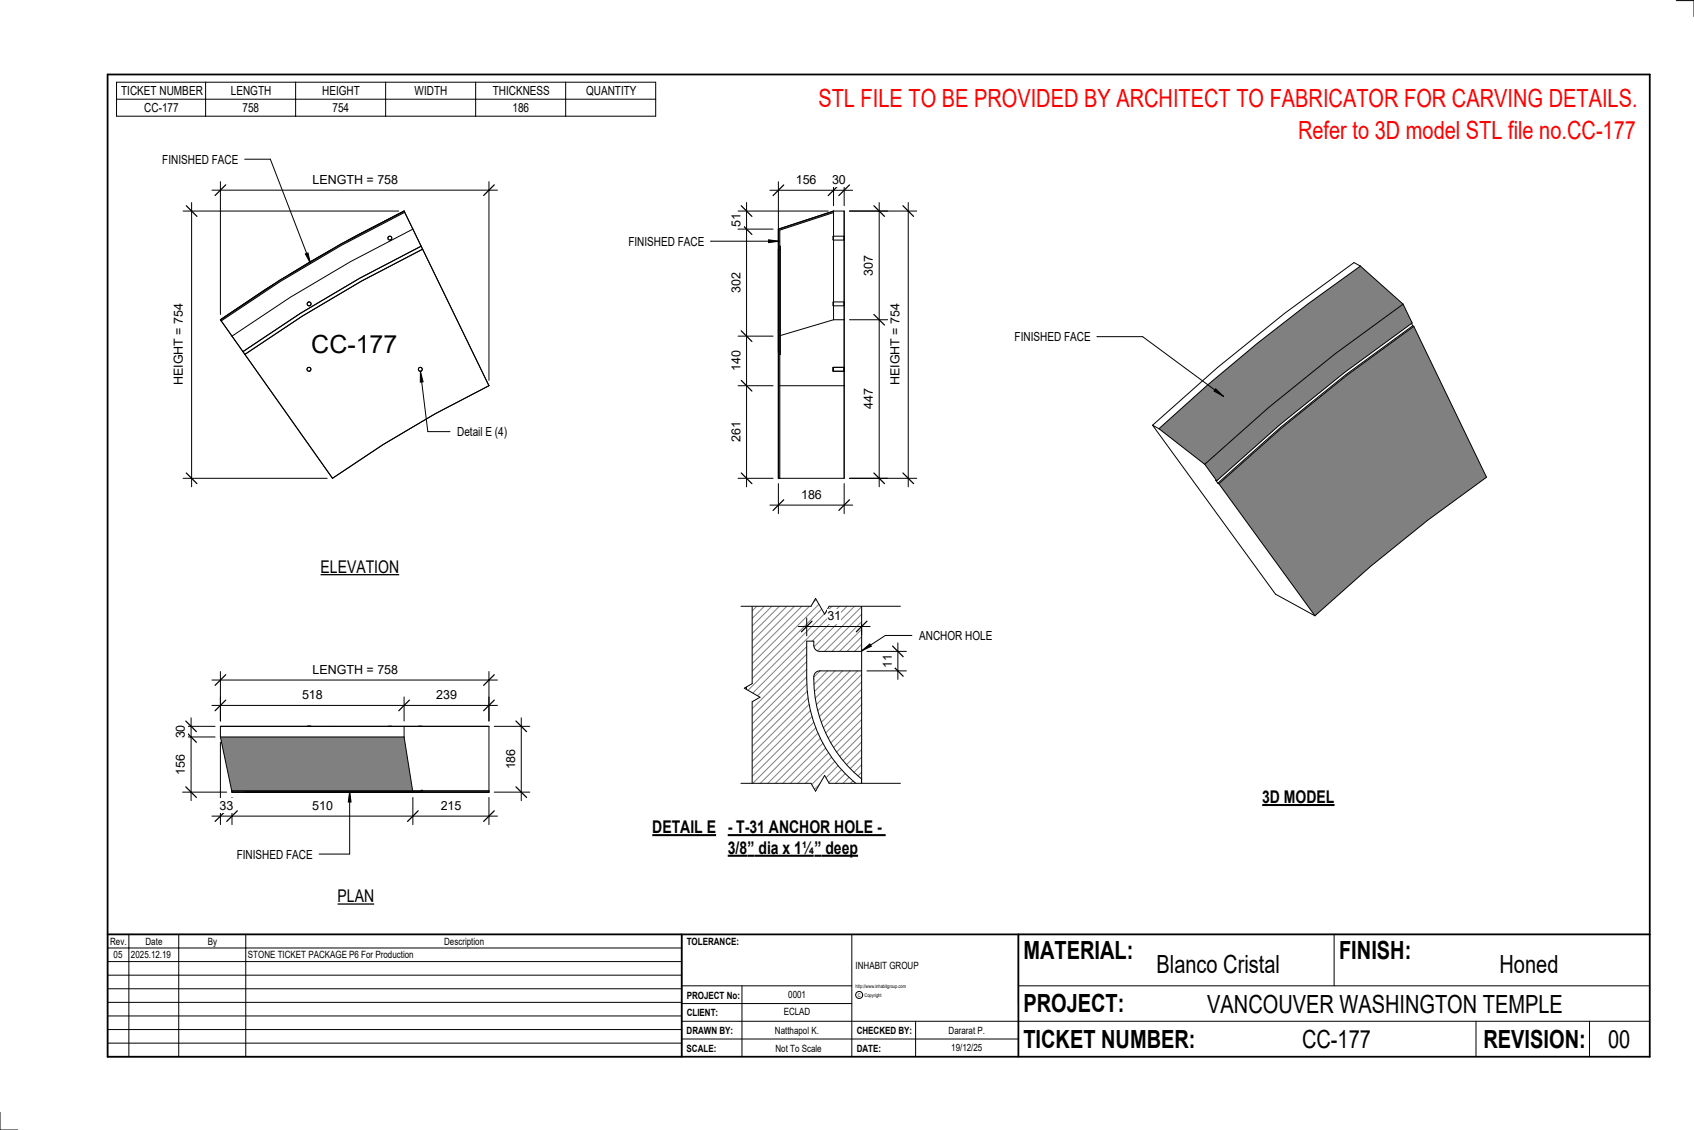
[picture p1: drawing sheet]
<svg xmlns="http://www.w3.org/2000/svg" width="914mm" height="610mm" viewBox="0 0 914 610" stroke-linecap="round" stroke-linejoin="round" font-family="sans-serif">
<g fill="#808080">
<path d="M658 261l34-30 35-29 36-26 39 81-31 24-31 25-30 26z"/>
<path d="M626 231a979 979 0 0 1 108-87l23 20-36 27-36 29-35 30z"/>
<path d="M650 250l35-30 36-29 36-27 5 10-36 27-35 28-34 30z"/>
</g>
<g fill="none" stroke="#000" stroke-width=".54">
<path d="M734 144a979 979 0 0 0-108 87M734 144l23 20M734 144l-3-2-37 27-37 29-35 31M757 164l5 10-36 27-35 28-34 30M757 164l-36 27-36 29-35 30M762 174l1 2M763 176l-37 26-35 29-34 30M763 176h.1M763 176l-36 26-35 29-34 30M763 176l39 81-31 24-31 25-30 26M622 229l66 92 22 11M622 229l4 2"/>
<path d="M626 231l24 19M650 250l7 9M657 259h-1l1 2M657 261h1M658 261l52 71"/>
</g>
<path d="M420 124l30-10v1l-29 9v134h-1z" fill="#7c7c7c"/>
<g fill="none" stroke="#000" stroke-width=".54">
<path d="M450 114v58M450 114l-30 10M450 114h6M450 114v1l-29 9v134M456 114v58h-6M456 114v144M420 134v57M420 133v57M420 124v57M420 124v134M421 134h.1M421 133h.1"/>
<path d="M421 134v57M421 133v57M421 133v1M450 127v3zM450 127h6M450 130h6M456 127v3zM450 163v2zM450 163h6M450 165h6M450 172l-29 9M456 163v2z"/>
<path d="M421 191h.1M421 190h.1M421 190v1M450 198v2M450 198h6M456 198v2M420 208v50M421 208h35v50M450 200h6M420 258h36"/>
</g>
<path d="M119 172l32-21 33-19 34-18v1l-34 17-33 20-32 21z" fill="#7c7c7c"/>
<g fill="none" stroke="#000" stroke-width=".54">
<path d="M218 114l46 94-29 15-28 17-28 18-60-86M218 114l-31 16M218 114l5 10-34 17-32 19-32 21-6-9M218 114l-34 18-33 19-32 21M218 114v1l-34 17-33 20-32 21v-1M179 135l-23 13M227 133l-33 17-32 19-31 21M228 134l-33 18-32 19-31 20M148 153l-29 19"/>
<circle cx="210" cy="128" r="1.1"/>
<circle cx="167" cy="164" r="1.1"/>
<circle cx="167" cy="199" r="1.1"/>
<circle cx="227" cy="199" r="1.1"/>
</g>
<path d="M119 398h99l5 29h-98z" fill="#808080"/>
<path d="M125 427h139h-139z" fill="#7c7c7c"/>
<g fill="none" stroke="#000" stroke-width=".54">
<path d="M119 392h145M119 398h99M119 398l6 29M119 392h99M119 392v6M166 392h2zM166 392h2M209 392h2zM218 398l5 29M218 392h46M218 392v6M226 392h2z"/>
<path d="M264 392v35M125 427h98M125 427h139M131 427h96M132 427h96M179 427h85M227 427h1M264 427h-139"/>
</g>
<path d="M403 322h62v29h-23l-2-1-1-4h-4a116 116 0 0 0 4 43 73 73 0 0 0 26 36v-5a67 67 0 0 1-25-56l1-2h1h23v65h-62z" fill="#fff"/>
<g fill="none" stroke="#808080" stroke-width=".54">
<path d="M406 322l-3 3M410 322l-7 7M414 322l-11 11M418 322l-15 15M422 322l-19 19M426 322l-23 23M430 322l-27 27M434 322l-31 31M438 322l-35 35M442 322l-39 39M446 322l-43 43M450 322l-47 47"/>
<path d="M454 322l-51 51M458 322l-55 55M462 322l-24 24M465 323l-26 26M465 327l-24 24M465 331l-20 20M465 335l-16 16M465 339l-12 12M435 349l-32 32M435 353l-32 32M435 357l-32 32M465 344l-8 7"/>
<path d="M465 348l-4 3M435 361l-32 33M435 365l-32 33M436 369l-33 33M436 373l-33 33M436 376l-33 34M437 380l-34 34M443 362l-4 3M447 362l-8 7M451 362l-11 11M455 362l-15 15M459 362l-18 18"/>
<path d="M463 362l-22 21M465 364l-23 23M465 368l-22 22M465 372l-21 21M465 376l-19 19M437 383l-34 35M438 387l-35 35M439 390l-36 36M440 393l-34 34M442 395l-32 32M443 398l-29 29M465 380l-18 18"/>
<path d="M465 384l-17 17M465 388l-15 15M465 392l-13 14M465 396l-12 12M444 401l-26 26M446 404l-24 23M447 406l-21 21M449 408l-19 19M451 411l-17 16M452 413l-14 14M454 415l-12 12M456 417l-10 10"/>
<path d="M458 419l-8 8M465 400l-10 10M465 404l-8 9M465 408l-6 7M465 413l-4 4M465 417l-2 2M460 421l-5 6M463 423l-4 4M465 421h.1M465 425l-2 2"/>
</g>
<path d="M420 98v34M450 98v13M456 98v13M416 103h44M403 322h62v105h-62zM465 351h-23l-2-1-1-4h-4a116 116 0 0 0 4 43 73 73 0 0 0 26 36v-5a67 67 0 0 1-25-56l1-2h1h23" fill="none" stroke="#000" stroke-width=".54"/>
<path d="M423 100l-6 6M453 100l-6 6M459 100l-6 6" fill="none" stroke="#000" stroke-width=".67"/>
<g fill="#fff">
<path d="M430 93h11v8h-11z"/>
<path d="M449 93h7v8h-7z"/>
</g>
<path d="M398 114h49M403 109v154M398 124h19M398 181h19M398 208h19M398 258h19" fill="none" stroke="#000" stroke-width=".54"/>
<path d="M400 111l6 6M400 121l6 5M400 178l6 6M400 205l6 6M400 255l6 6" fill="none" stroke="#000" stroke-width=".67"/>
<g fill="#fff">
<path d="M394 228h7v11h-7z"/>
<path d="M394 189h7v11h-7z"/>
<path d="M394 147h7v11h-7z"/>
<path d="M394 115h7v7h-7z"/>
</g>
<path d="M459 114h20M475 109v154M459 172h20M459 258h20" fill="none" stroke="#000" stroke-width=".54"/>
<path d="M472 111l5 6M472 170l5 5M472 255l5 6" fill="none" stroke="#000" stroke-width=".67"/>
<g fill="#fff">
<path d="M465 210h8v11h-8z"/>
<path d="M465 138h8v11h-8z"/>
</g>
<path d="M459 114h36M490 109v154M459 258h36" fill="none" stroke="#000" stroke-width=".54"/>
<path d="M487 111l6 6M487 255l6 6" fill="none" stroke="#000" stroke-width=".67"/>
<path d="M479 164h8v44h-8z" fill="#fff"/>
<path d="M416 272h44M420 261v16M456 261v16" fill="none" stroke="#000" stroke-width=".54"/>
<path d="M423 270l-6 5M459 270l-6 5" fill="none" stroke="#000" stroke-width=".67"/>
<path d="M432 263h11v8h-11z" fill="#fff"/>
<path d="M119 98v72M264 98v107M114 103h155" fill="none" stroke="#000" stroke-width=".54"/>
<path d="M122 100l-6 5M267 100l-6 5" fill="none" stroke="#000" stroke-width=".67"/>
<path d="M169 93h45v8h-45z" fill="#fff"/>
<path d="M99 114h116M103 109v154M99 258h78" fill="none" stroke="#000" stroke-width=".54"/>
<path d="M101 111l5 6M101 255l5 6" fill="none" stroke="#000" stroke-width=".67"/>
<g fill="#fff">
<path d="M93 164h7v44h-7z"/>
<path d="M168 178h47v16h-47z"/>
</g>
<path d="M227 200l1 6h-1z" fill="#000"/>
<path d="M227 200l1 6h-1zM227 200l4 33h12" fill="none" stroke="#000" stroke-width=".54"/>
<path d="M247 229h26v8h-26z" fill="#fff"/>
<path d="M119 376v13M218 376v13M264 376v13M114 381h155" fill="none" stroke="#000" stroke-width=".54"/>
<path d="M122 378l-6 5M221 378l-6 5M267 378l-6 5" fill="none" stroke="#000" stroke-width=".67"/>
<g fill="#fff">
<path d="M163 371h11v8h-11z"/>
<path d="M236 371h11v8h-11z"/>
</g>
<path d="M114 367h155M119 362v27M264 362v27" fill="none" stroke="#000" stroke-width=".54"/>
<path d="M122 364l-6 6M267 364l-6 6" fill="none" stroke="#000" stroke-width=".67"/>
<path d="M169 357h45v8h-45z" fill="#fff"/>
<path d="M267 392h19M281 387v45M267 427h19" fill="none" stroke="#000" stroke-width=".54"/>
<path d="M279 389l5 6M279 424l5 6" fill="none" stroke="#000" stroke-width=".67"/>
<path d="M272 404h8v11h-8z" fill="#fff"/>
<path d="M99 398h17M99 392h17M103 387v45M99 427h23" fill="none" stroke="#000" stroke-width=".54"/>
<path d="M100 395l6 5M100 389l6 6M100 424l6 6" fill="none" stroke="#000" stroke-width=".67"/>
<g fill="#fff">
<path d="M94 391h7v7h-7z"/>
<path d="M94 407h7v11h-7z"/>
</g>
<path d="M119 400v45M125 430v15M223 430v15M264 430v15M114 440h155" fill="none" stroke="#000" stroke-width=".54"/>
<path d="M122 437l-6 6M128 437l-6 6M226 437l-6 6M267 437l-6 6" fill="none" stroke="#000" stroke-width=".67"/>
<g fill="#fff">
<path d="M118 431h8v7h-8z"/>
<path d="M169 431h11v7h-11z"/>
<path d="M238 431h11v7h-11z"/>
<path d="M399 321h7v48l-4 2 8 5-4 3v48h-7z"/>
</g>
<path d="M406 321v48l-4 2 8 5-4 3v48M465 351l5-4v2zM492 343h-14l-13 8" fill="none" stroke="#000" stroke-width=".54"/>
<path d="M465 351l5-4v2z" fill="#000"/>
<g fill="#fff">
<path d="M496 339h39v8h-39z"/>
<path d="M400 320h86v7h-38l-3 4-5-8-2 4h-38z"/>
</g>
<path d="M400 327h38l2-4 5 8 3-4h38" fill="none" stroke="#000" stroke-width=".54"/>
<path d="M400 423h38l2 4 5-9 3 5h38v6h-86z" fill="#fff"/>
<path d="M468 351h21M485 347v20M468 362h21M400 423h38l2 4 5-9 3 5h38" fill="none" stroke="#000" stroke-width=".54"/>
<path d="M482 359l6 6M482 349l6 5" fill="none" stroke="#000" stroke-width=".67"/>
<path d="M475 353h8v7h-8z" fill="#fff"/>
<path d="M431 338h39M435 333v10M465 337v6" fill="none" stroke="#000" stroke-width=".54"/>
<path d="M438 335l-5 6M468 335l-6 6" fill="none" stroke="#000" stroke-width=".67"/>
<g fill="#fff">
<path d="M447 329h7v7h-7z"/>
<path d="M352 441h35v11h-35z"/>
</g>
<path d="M352 451h35" fill="none" stroke="#000" stroke-width="1.1" stroke-linecap="butt"/>
<g fill="#fff">
<path d="M393 441h85v11h-85z"/>
<path d="M393 452h10v11h-10z"/>
<path d="M403 452h4v11h-4z"/>
<path d="M407 452h33v11h-33z"/>
<path d="M440 452h3v11h-3z"/>
<path d="M443 452h20v11h-20z"/>
</g>
<path d="M393 451h85M393 462h46M440 462h23" fill="none" stroke="#000" stroke-width="1.1" stroke-linecap="butt"/>
<g fill="none" stroke="#000" stroke-width=".54">
<path d="M905 0h9v9M460 504v66M720 504v28M891 504h-341v37M368 532h92M401 532v38M550 532h341M368 551h523M368 541h92M494 551v19M797 551v19M858 551v19"/>
<path d="M368 561h182M0 600v10h10"/>
<circle cx="464" cy="537" r="1.9"/>
</g>
<path d="M58 40h833v530h-833zM58 504h833M368 504v66M550 504v66" fill="none" stroke="#000" stroke-width=".96"/>
<g fill="#fff">
<path d="M652 534h192v15h-192z"/>
<path d="M513 562h17v6h-17z"/>
<path d="M425 533h10v6h-10z"/>
<path d="M423 543h15v6h-15z"/>
<path d="M418 553h24v6h-24z"/>
<path d="M624 513h68v15h-68z"/>
<path d="M809 513h33v15h-33z"/>
<path d="M512 553h20v6h-20z"/>
<path d="M703 553h37v15h-37z"/>
<path d="M442 45h443v16h-443z"/>
<path d="M868 553h12v15h-12z"/>
<path d="M61 512h5v6h-5z"/>
<path d="M701 63h184v15h-184z"/>
<path d="M173 301h43v10h-43z"/>
</g>
<path d="M173 310h42" fill="none" stroke="#000" stroke-width=".69" stroke-linecap="butt"/>
<path d="M182 478h20v11h-20z" fill="#fff"/>
<path d="M182 488h20" fill="none" stroke="#000" stroke-width=".69" stroke-linecap="butt"/>
<path d="M681 424h40v12h-40z" fill="#fff"/>
<path d="M681 434h39" fill="none" stroke="#000" stroke-width="1.1" stroke-linecap="butt"/>
<g fill="none" stroke="#000" stroke-width=".54">
<path d="M63 44h291v19h-291zM63 54h291M111 44v19M160 44v19M208 44v19M257 44v19M305 44v19M384 130h37M415 129l6 1-6 1zM58 504h310v66h-310zM58 519h310M58 511h310"/>
<path d="M70 504v66M96 504v66M133 504v66M58 533h310M58 526h310M58 555h310M58 548h310M58 541h310M58 563h310"/>
</g>
<path d="M415 129l6 1-6 1z" fill="#000"/>
<path d="M339 126h41v8h-41z" fill="#fff"/>
<path d="M592 182h25l43 32M656 210l4 4-5-3z" fill="none" stroke="#000" stroke-width=".54"/>
<path d="M656 210l4 4-5-3z" fill="#000"/>
<path d="M548 178h40v8h-40z" fill="#fff"/>
<path d="M165 137l1-1 2 6z" fill="#000"/>
<path d="M132 86h14l22 56M165 137l1-1 2 6z" fill="none" stroke="#000" stroke-width=".54"/>
<path d="M88 82h40v8h-40z" fill="#fff"/>
<path d="M189 427l1 6h-2z" fill="#000"/>
<path d="M189 427l1 6h-2zM189 427v34h-17" fill="none" stroke="#000" stroke-width=".54"/>
<path d="M128 457h40v8h-40z" fill="#fff"/>
<g font-size="13.5" fill="#f00">
<text x="442" y="58">STL FILE TO BE PROVIDED BY ARCHITECT TO FABRICATOR FOR CARVING DETAILS.</text>
<text x="701" y="75">Refer to 3D model STL file no.CC-177</text>
</g>
<g font-size="13.5">
<text x="168" y="191">CC-177</text>
<text x="552" y="517">MATERIAL:</text>
<text x="723" y="517">FINISH:</text>
<text x="624" y="525">Blanco Cristal</text>
<text x="809" y="525">Honed</text>
<text x="552" y="546">PROJECT:</text>
<text x="652" y="546">VANCOUVER WASHINGTON TEMPLE</text>
<text x="552" y="565">TICKET NUMBER:</text>
<text x="703" y="565">CC-177</text>
<text x="801" y="565">REVISION:</text>
<text x="868" y="565">00</text>
</g>
<g font-size="9.4">
<text x="173" y="309">ELEVATION</text>
<text x="681" y="433">3D MODEL</text>
<text x="352" y="449">DETAIL E</text>
<text x="393" y="449">- T-31 ANCHOR HOLE -</text>
<text x="393" y="461">3/8</text>
<text x="403" y="461">”</text>
<text x="409" y="461">dia x 1¼</text>
<text x="440" y="461">”</text>
<text x="446" y="461">deep</text>
<text x="182" y="487">PLAN</text>
</g>
<g font-size="6.7">
<text x="65" y="51">TICKET NUMBER</text>
<text x="125" y="51">LENGTH</text>
<text x="174" y="51">HEIGHT</text>
<text x="224" y="51">WIDTH</text>
<text x="266" y="51">THICKNESS</text>
<text x="316" y="51">QUANTITY</text>
<text x="78" y="60">CC-177</text>
<text x="131" y="60">758</text>
<text x="179" y="60">754</text>
<text x="277" y="60">186</text>
<text x="88" y="88">FINISHED FACE</text>
<text x="169" y="99">LENGTH = 758</text>
<text x="430" y="99">156</text>
<text x="449" y="99">30</text>
<text x="400" y="122" transform="rotate(-90 400 122)">51</text>
<text x="339" y="133">FINISHED FACE</text>
<text x="471" y="149" transform="rotate(-90 471 149)">307</text>
<text x="400" y="158" transform="rotate(-90 400 158)">302</text>
<text x="548" y="184">FINISHED FACE</text>
<text x="400" y="200" transform="rotate(-90 400 200)">140</text>
<text x="99" y="208" transform="rotate(-90 99 208)">HEIGHT = 754</text>
<text x="485" y="208" transform="rotate(-90 485 208)">HEIGHT = 754</text>
<text x="471" y="221" transform="rotate(-90 471 221)">447</text>
<text x="247" y="235">Detail E (4)</text>
<text x="400" y="239" transform="rotate(-90 400 239)">261</text>
<text x="432" y="269">186</text>
<text x="447" y="335">31</text>
<text x="496" y="345">ANCHOR HOLE</text>
<text x="169" y="364">LENGTH = 758</text>
<text x="481" y="360" transform="rotate(-90 481 360)">11</text>
<text x="163" y="377">518</text>
<text x="236" y="377">239</text>
<text x="100" y="398" transform="rotate(-90 100 398)">30</text>
<text x="100" y="418" transform="rotate(-90 100 418)">156</text>
<text x="278" y="415" transform="rotate(-90 278 415)">186</text>
<text x="118" y="437">33</text>
<text x="169" y="437">510</text>
<text x="238" y="437">215</text>
<text x="128" y="463">FINISHED FACE</text>
</g>
<g font-size="5.4">
<text x="59" y="510">Rev.</text>
<text x="79" y="510">Date</text>
<text x="112" y="510">By</text>
<text x="240" y="510">Description</text>
<text x="371" y="510">TOLERANCE:</text>
<text x="61" y="517">05</text>
<text x="71" y="517">2025.12.19</text>
<text x="134" y="517">STONE TICKET PACKAGE P6 For Production</text>
<text x="462" y="523">INHABIT GROUP</text>
<text x="371" y="539">PROJECT No:</text>
<text x="425" y="538">0001</text>
<text x="371" y="548">CLIENT:</text>
<text x="423" y="548">ECLAD</text>
<text x="371" y="558">DRAWN BY:</text>
<text x="418" y="558">Natthapol K.</text>
<text x="462" y="558">CHECKED BY:</text>
<text x="512" y="558">Dararat P.</text>
<text x="371" y="567">SCALE:</text>
<text x="419" y="567">Not To Scale</text>
<text x="462" y="567">DATE:</text>
<text x="513" y="567">19/12/25</text>
</g>
<g font-size="2.7">
<text x="462" y="533">http://www.inhabitgroup.com</text>
<text x="463" y="538">C</text>
<text x="467" y="538">Copyright</text>
</g>
</svg>
